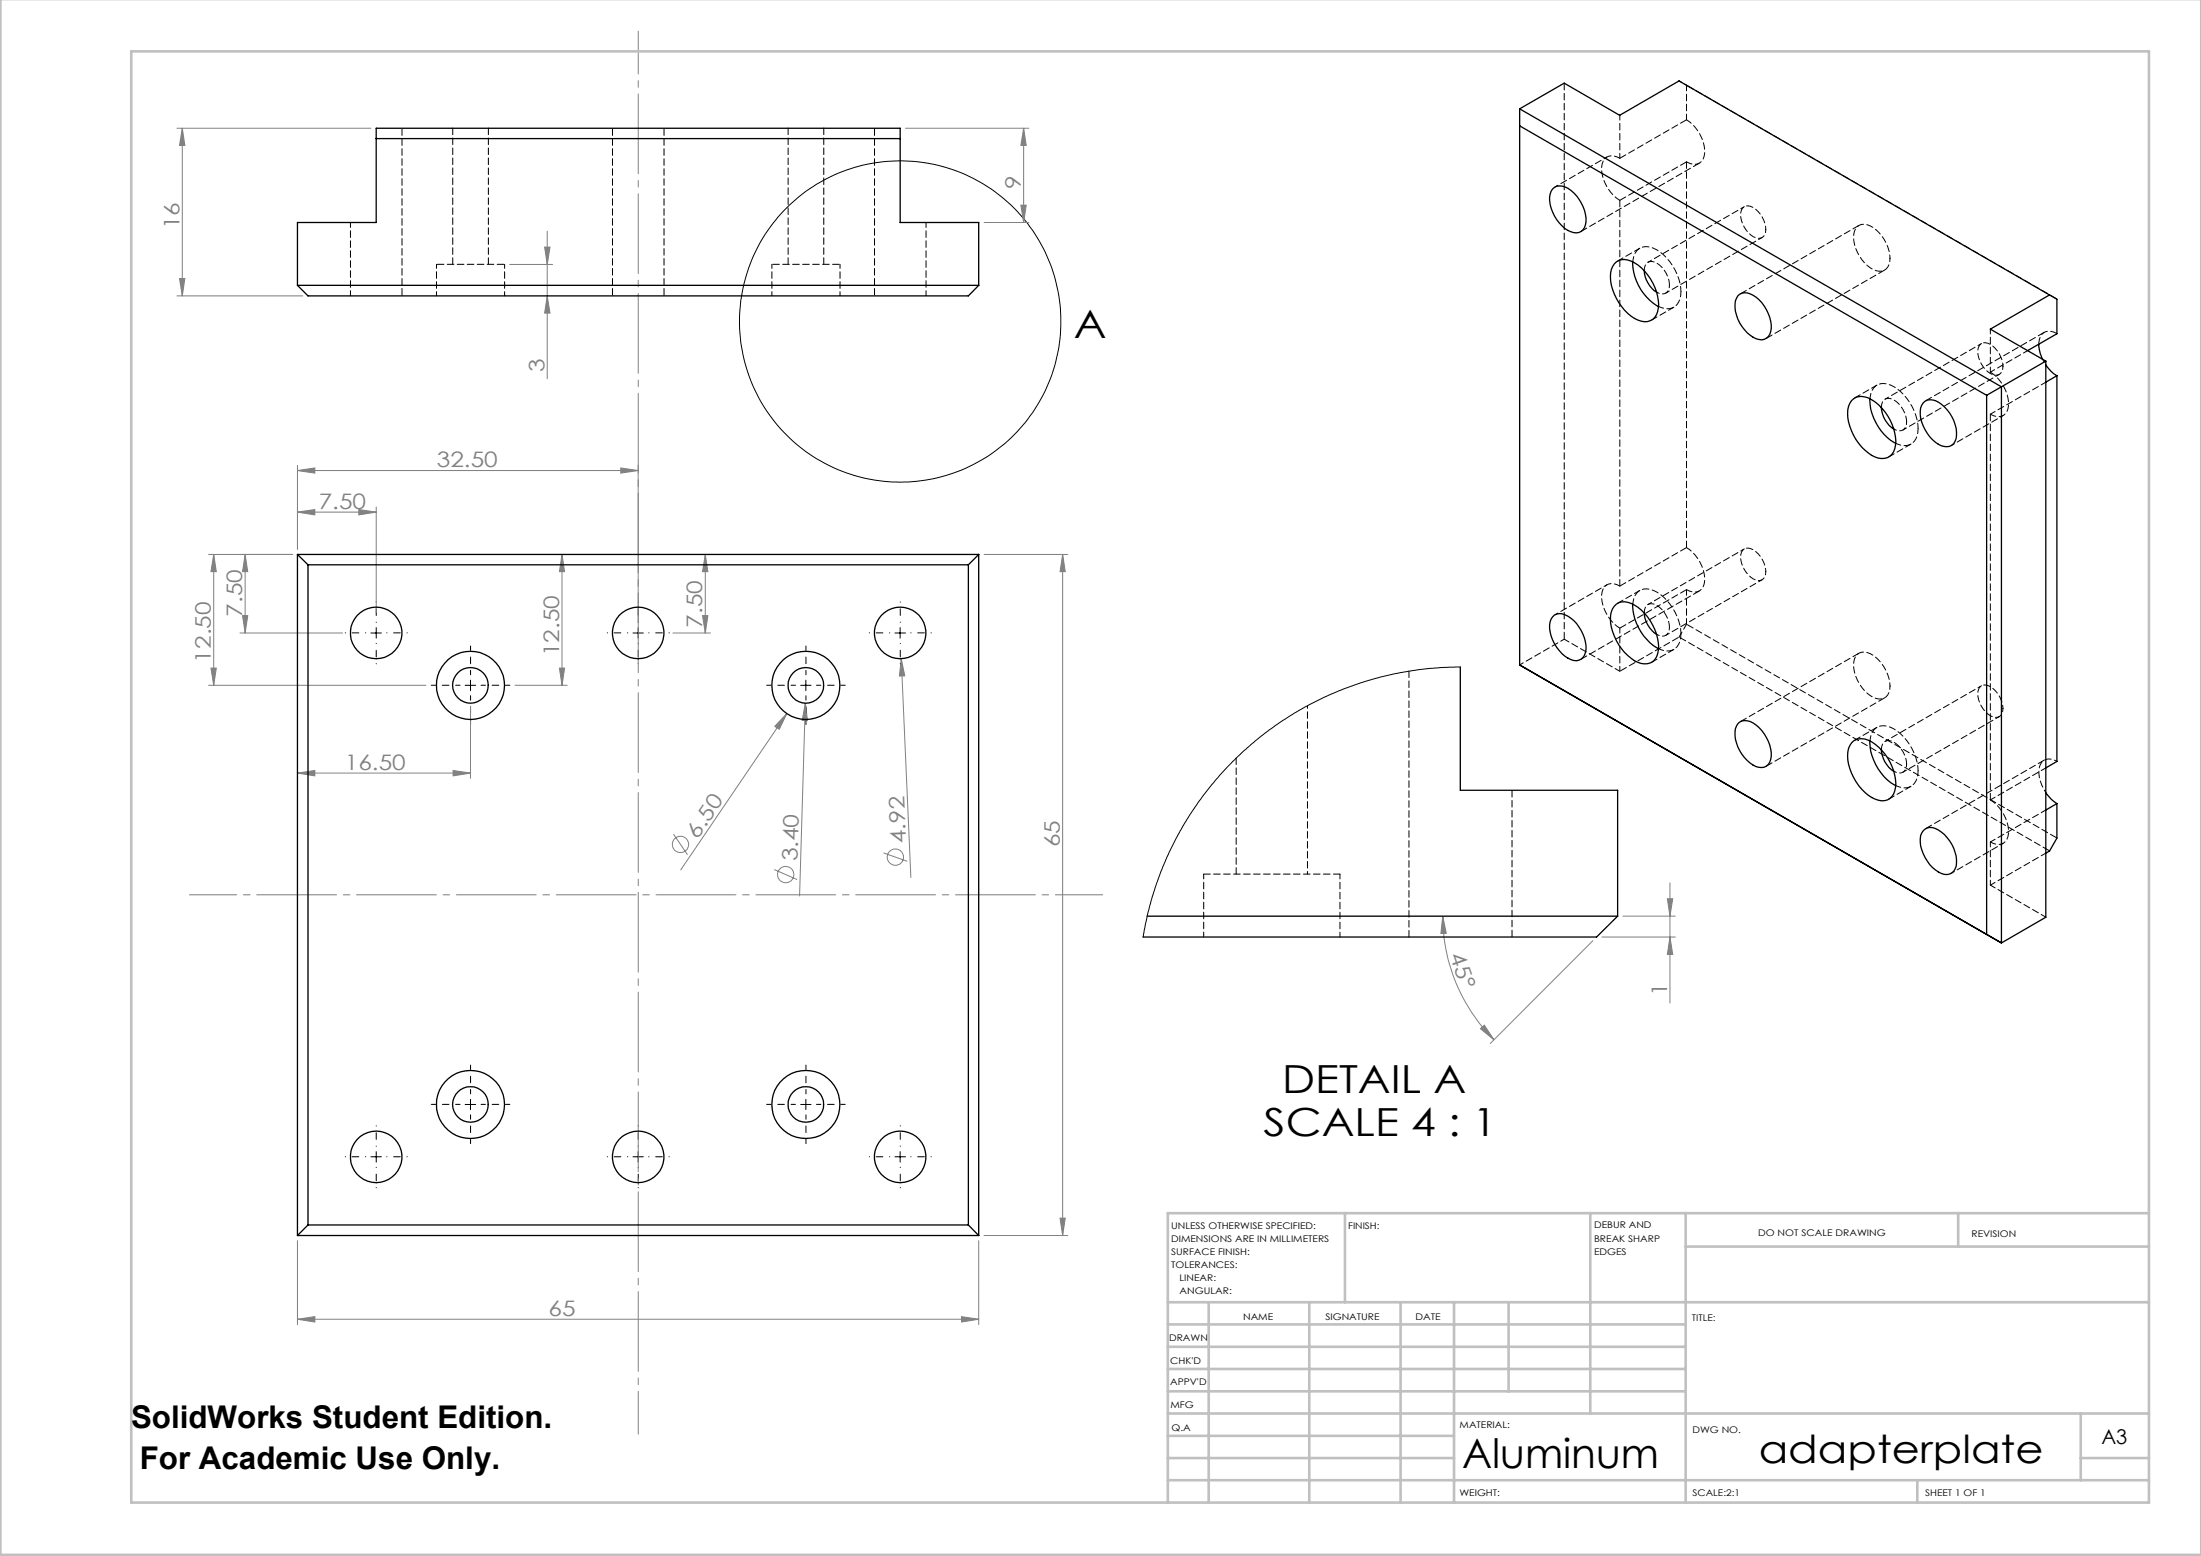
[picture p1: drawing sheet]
<svg xmlns="http://www.w3.org/2000/svg" width="420mm" height="297mm" viewBox="0 0 420 297" stroke-linecap="round" stroke-linejoin="round" font-family="sans-serif">
<g fill="none" stroke="#808080" stroke-width=".19">
<path d="M33.8 24.5h37M34.8 24.5l.5 3.3h-1zM34.8 24.5v32M172.8 24.5h23.5M194.8 39.2h1l-.5 3.3zM195.3 24.5v18M195.3 24.5l.5 3.3h-1zM33.8 56.5h24M34.3 53.2h1l-.5 3.3zM97.3 50.5h8.1M103.9 47.2h1.1l-.6 3.3zM104.4 44.1v28.2"/>
<path d="M104.4 56.5l.6 3.3h-1.1zM187.8 42.5h8.5M56.8 97.8l3.3-.5v1zM56.8 89.8l3.3-.5v1zM56.8 88.8v16M56.8 97.8h15M56.8 89.8h65M68.5 97.3l3.3 .5-3.3 .5zM71.8 96.8v20.1M118.5 89.3l3.3 .5-3.3 .5zM121.8 88.8v29.9M39.8 105.8h16"/>
<path d="M40.8 105.8v25M40.8 105.8l.5 3.3h-1zM46.3 117.5h1l-.5 3.3zM46.8 105.8v15M46.8 105.8l.5 3.3h-1zM107.2 105.8v25M107.2 105.8l.5 3.3h-.9zM134.1 117.5h1l-.5 3.3zM134.6 105.8v15M134.6 105.8l.5 3.3h-1zM187.8 105.8h16M202.8 105.8v130"/>
<path d="M202.8 105.8l.5 3.3h-1zM39.8 130.8h41.5M40.3 127.5h1l-.5 3.3zM45.8 120.8h19.6M89.8 134.9v13.7M98.3 130.8h9.9M106.8 127.5h.9l-.5 3.3zM128.4 120.8h7.2M150.1 136.2l-1.4 3-.9-.6zM150.1 136.2l-20.2 29.8M153.7 134.2l.4 3.3h-1zM153.7 134.2l-1.1 36.8"/>
<path d="M172 125.7l.6 3.3h-1zM172 125.7l1.8 41.8M56.8 147.6l3.3-.5v1zM56.8 147.6h33M86.5 147.1l3.3 .5-3.3 .5zM128.5 159.2l2.7 4M147.7 166l4.4 1.9M168.6 162.8l4.5 1.6M275.3 174.9l.7 3.2-1 .1zM275.3 174.9a33.4 33.4 0 0 0 9.8 23.6M304 179.6l-19.6 19.6M305.7 178.9h14"/>
<path d="M309.7 174.9h10M318.2 171.6h1l-.5 3.3zM318.7 168.5v22.9M318.7 178.9l.5 3.3h-1zM282.5 196.4l.7-.7 1.9 2.8zM56.8 236.8v16M186.8 236.8v16M187.8 235.8h16M202.3 232.5h1l-.5 3.3zM56.8 251.8l3.3-.5v1zM56.8 251.8h130M183.5 251.3l3.3 .5-3.3 .5z"/>
<circle cx="129.9" cy="161.2" r="1.56"/>
<circle cx="149.9" cy="166.9" r="1.57"/>
<circle cx="170.9" cy="163.6" r="1.56"/>
</g>
<g fill="none" stroke="#000" stroke-width=".19">
<path d="M71.8 119.8v2M121.8 119.8v2M171.8 119.8v2M70.8 120.8h2M88.8 130.8h2M89.8 129.8v2M120.8 120.8h2M152.8 130.8h2M153.8 129.8v2M170.8 120.8h2M71.8 219.8v2M88.8 210.8h2"/>
<path d="M89.8 209.8v2M121.8 219.8v2M152.8 210.8h2M153.8 209.8v2M171.8 219.8v2M70.8 220.8h2M120.8 220.8h2M170.8 220.8h2"/>
<circle cx="171.8" cy="61.4" r="30.6"/>
</g>
<g fill="none" stroke="#000" stroke-width=".19" stroke-dasharray="15.2 1.3 1.3 1.3" stroke-dashoffset="15.2">
<path d="M71.8 118.8v-3.9M121.8 118.8v-3.9M171.8 118.8v-3.9M69.8 120.8h-3.9M71.8 122.8v3.9M73.8 120.8h3.9M119.8 120.8h-3.9M121.8 122.8v3.9M123.8 120.8h3.9M169.8 120.8h-3.9M171.8 122.8v3.9M173.8 120.8h3.9"/>
<path d="M71.8 218.8v-3.9M121.8 218.8v-3.9M171.8 218.8v-3.9M69.8 220.8h-3.9M71.8 222.8v3.9M73.8 220.8h3.9M119.8 220.8h-3.9M121.8 222.8v3.9M123.8 220.8h3.9M169.8 220.8h-3.9M171.8 222.8v3.9M173.8 220.8h3.9"/>
</g>
<g fill="none" stroke="#000" stroke-width=".19" stroke-dasharray="15.2 1.3 1.3 1.3" stroke-dashoffset="14.4">
<path d="M87.8 130.8h-5.5M89.8 128.8v-5.5M89.8 132.8v5.5M91.8 130.8h5.5M151.8 130.8h-5.5M153.8 128.8v-5.5M153.8 132.8v5.5M155.8 130.8h5.5M87.8 210.8h-5.5M89.8 208.8v-5.5M89.8 212.8v5.5M91.8 210.8h5.5"/>
<path d="M151.8 210.8h-5.5M153.8 208.8v-5.5M153.8 212.8v5.5M155.8 210.8h5.5"/>
</g>
<path d="M36.1 170.8h174.3" fill="none" stroke="#808080" stroke-width=".19" stroke-dasharray="15.2 1.3 1.3 1.3" stroke-dashoffset="6.2"/>
<path d="M121.8 5.9v267.8" fill="none" stroke="#808080" stroke-width=".19" stroke-dasharray="15.2 1.3 1.3 1.3" stroke-dashoffset="7.1"/>
<g fill="none" stroke="#c0c0c0" stroke-width=".5">
<path d="M.1 -.1v296.9h419.9M25 9.8h385.1v277h-385.1zM256.6 231.6v17M303.5 231.6v38.2M321.7 231.6v55.2M321.7 237.9h88.4M373.7 231.6v6.3M410.1 231.6h-187.3v55.2M222.8 248.6h187.3M222.8 257.1h98.9M222.8 252.8h98.9M230.6 248.6v38.2"/>
<path d="M249.8 248.6v38.2M267.3 248.6v38.2M277.5 248.6v38.2M287.9 248.6v17M222.8 265.6h98.9M222.8 261.3h98.9M222.8 278.3h54.7M222.8 274.1h54.7M222.8 269.8h187.3M397.1 278.3h13M397.1 269.8v12.7M222.8 282.5h187.3"/>
<path d="M365.9 282.5v4.3"/>
</g>
<g fill="#808080">
<path d="M150.1 136.2l-1.4 3-.9-.6z"/>
<path d="M153.7 134.2l.4 3.3h-1z"/>
<path d="M172 125.7l.6 3.3h-1z"/>
<path d="M56.8 251.8l3.3-.5v1zM183.5 251.3l3.3 .5-3.3 .5z"/>
<path d="M68.5 97.3l3.3 .5-3.3 .5zM56.8 97.8l3.3-.5v1zM118.5 89.3l3.3 .5-3.3 .5zM56.8 89.8l3.3-.5v1zM86.5 147.1l3.3 .5-3.3 .5zM56.8 147.6l3.3-.5v1z"/>
<path d="M194.8 39.2h1l-.5 3.3zM195.3 24.5l.5 3.3h-1zM104.4 56.5l.6 3.3h-1.1zM103.9 47.2h1.1l-.6 3.3zM318.7 178.9l.5 3.3h-1zM318.2 171.6h1l-.5 3.3z"/>
<path d="M46.3 117.5h1l-.5 3.3zM46.8 105.8l.5 3.3h-1zM134.1 117.5h1l-.5 3.3zM134.6 105.8l.5 3.3h-1zM106.8 127.5h.9l-.5 3.3zM107.2 105.8l.5 3.3h-.9zM202.3 232.5h1l-.5 3.3zM202.8 105.8l.5 3.3h-1zM40.3 127.5h1l-.5 3.3zM40.8 105.8l.5 3.3h-1z"/>
<path d="M34.8 24.5l.5 3.3h-1zM34.3 53.2h1l-.5 3.3z"/>
<path d="M275.3 174.9l.7 3.2-1 .1zM282.5 196.4l.7-.7 1.9 2.8z"/>
</g>
<g fill="none" stroke="#000" stroke-width=".25">
<path d="M71.8 26.5h100M290 20.8v106.1M290 20.8l91.9 53M290 24l89.1 51.5M290 20.8l8.5-4.9 10.6 6.1 11.3-6.6 70.7 40.9M296.3 36.1a2.43 2.43 0 0 1 3.5 .2 7.3 7.3 0 0 1 2.7 6.6 1.88 1.88 0 0 1-2.7 1.3 7.2 7.2 0 0 1-4-7.2zM56.8 54.5v-12h15v-18h100v18h15v12M56.8 54.5h130M56.8 54.5l2 2h126l2-2M308.4 50a3 3 0 0 1 3.5 .2 9.8 9.8 0 0 1 4.5 8.6 2.58 2.58 0 0 1-3.8 2.3 9.8 9.8 0 0 1-5.3-9 3.3 3.3 0 0 1 1.1-2.1zM311.6 50a9.9 9.9 0 0 0 4.9 8.5M313.8 51.7a5.3 5.3 0 0 0 2.3 4.1"/>
<path d="M331.6 56.5a2.2 2.2 0 0 1 2.9-.1 7.3 7.3 0 0 1 3.4 6.9 2.02 2.02 0 0 1-3.4 1.1 7.3 7.3 0 0 1-3.3-7zM391.1 56.3l-11.3 6.5 10.6 6.1M391.1 56.3l1.4 .8v6.6l-5.6 3.2M353.3 76.5a2.82 2.82 0 0 1 3.9-.2 9.7 9.7 0 0 1 4.5 8.7 2.61 2.61 0 0 1-3.9 2.2 9.8 9.8 0 0 1-5.2-9l.1-.6zM356.8 76.1a9.9 9.9 0 0 0 4.9 8.5M359 77.8a5.4 5.4 0 0 0 2.4 4.1M367 76.9a2.19 2.19 0 0 1 2.9-.1 7.4 7.4 0 0 1 3.4 6.9 1.93 1.93 0 0 1-2.8 1.4 7.4 7.4 0 0 1-4-7.2zM379.1 75.5v102.9l2.8 1.6M381.9 73.8l-2.8 1.7M381.9 73.8v106.2M389 65.7l.3 1.8 .4 1.1M390.4 69.7a6.2 6.2 0 0 0 2.1 2"/>
<path d="M390.4 68.9l-8.5 4.9M390.4 68.9v106.2l-8.5 4.9M392.5 71.7l-2.1 1.3M392.5 71.7v73.6l-2.1 1.3M56.8 105.8v130M56.8 105.8l2 2M56.8 105.8h130M58.8 107.8v126M58.8 107.8h126M184.8 107.8v126M186.8 105.8l-2 2M186.8 105.8v130"/>
<path d="M296.3 117.8a2.14 2.14 0 0 1 2.9-.2 7.3 7.3 0 0 1 3.3 6.9 2.02 2.02 0 0 1-3.3 1.1 7.3 7.3 0 0 1-3.4-6.9zM308.4 115.3a3 3 0 0 1 3.5 .2 9.8 9.8 0 0 1 4.5 8.7 2.58 2.58 0 0 1-3.8 2.2 9.8 9.8 0 0 1-5.3-9 3.1 3.1 0 0 1 1.1-2.1zM311.6 115.3a9.9 9.9 0 0 0 4.9 8.5M313.8 117a5.3 5.3 0 0 0 2.3 4.1M278.7 127.3v23.5h30v24.1M290 126.9h.1M290 126.9l91.9 53.1M331.6 138.1a2.43 2.43 0 0 1 3.5 .3 7.3 7.3 0 0 1 2.8 6.6 2.02 2.02 0 0 1-3.4 1 7.4 7.4 0 0 1-3.3-6.9zM353.7 141.4a3.4 3.4 0 0 1 4.1 .7 9.9 9.9 0 0 1 3.9 8.2 2.58 2.58 0 0 1-3.9 2.2 9.8 9.8 0 0 1-5.2-9 3.3 3.3 0 0 1 1.1-2.1zM356.8 141.4a9.9 9.9 0 0 0 4.9 8.6M359 143.1a5.4 5.4 0 0 0 2.4 4.1M367 158.6a2.09 2.09 0 0 1 2.9-.2 7.3 7.3 0 0 1 3.4 7 2.05 2.05 0 0 1-3.4 1 7.4 7.4 0 0 1-3.4-6.9z"/>
<path d="M390.4 151.3a7.3 7.3 0 0 0 2.1 2.1M392.5 153.4v6.6l-1.4 2.5-.7 .3M392.5 153.4l-2.1 1.2M218.9 174.9h89.8M308.7 174.9l-4 4h-86.6M56.8 235.8h130M58.8 233.8l-2 2M58.8 233.8h126M184.8 233.8l2 2"/>
<circle cx="71.8" cy="120.8" r="4.9"/>
<circle cx="89.8" cy="130.8" r="3.4"/>
<circle cx="89.8" cy="130.8" r="6.5"/>
<circle cx="121.8" cy="120.8" r="4.9"/>
<circle cx="153.8" cy="130.8" r="3.4"/>
<circle cx="153.8" cy="130.8" r="6.5"/>
<circle cx="171.8" cy="120.8" r="4.9"/>
<circle cx="89.8" cy="210.8" r="3.4"/>
<circle cx="89.8" cy="210.8" r="6.5"/>
<circle cx="153.8" cy="210.8" r="3.4"/>
<circle cx="153.8" cy="210.8" r="6.5"/>
<circle cx="71.8" cy="220.8" r="4.9"/>
<circle cx="121.8" cy="220.8" r="4.9"/>
<circle cx="171.8" cy="220.8" r="4.9"/>
</g>
<path d="M298.5 15.9v106.1M116.9 24.5v32M166.9 24.5v32M76.7 56.5v-32M96.3 50.5h-13M126.7 56.5v-32M160.3 50.5h-13" fill="none" stroke="#000" stroke-width=".19" stroke-dasharray="1.3 .6" stroke-dashoffset="-.1"/>
<g fill="none" stroke="#000" stroke-width=".19" stroke-dasharray="1.3 .6" stroke-dashoffset=".3">
<path d="M309.1 22v8.2M66.9 42.5v14M176.7 56.5v-14M316.5 58.5a2.65 2.65 0 0 0 4.2-2.1l.1-.7M320.8 55.7a9.9 9.9 0 0 0-5.3-8.3 2.65 2.65 0 0 0-3.9 2.6M379.8 62.8v8.2M386.9 66.9l-7.1 4.1M361.8 84.6a2.65 2.65 0 0 0 4.2-2.1v-.7M366 81.8a9.9 9.9 0 0 0-5.2-8.3 2.65 2.65 0 0 0-4 2.6M309.1 119.9v8.2M316.5 123.8a2.65 2.65 0 0 0 4.2-2.1l.1-.7M320.8 121a9.9 9.9 0 0 0-5.3-8.3 2.65 2.65 0 0 0-3.9 2.6"/>
<path d="M361.8 149.9a2.65 2.65 0 0 0 4.2-2.1v-.7M366 147.1a9.9 9.9 0 0 0-5.2-8.3 2.65 2.65 0 0 0-4 2.6M229.7 166.8v12M255.7 178.8v-12M379.8 160.7v8.2"/>
</g>
<g fill="none" stroke="#000" stroke-width=".19" stroke-dasharray="1.3 .6" stroke-dashoffset=".5">
<path d="M332.9 39.4l-18.4 10.7M83.3 50.5v6M96.3 56.5v-6M147.3 50.5v6M160.3 56.5v-6M317.9 55.9l18.4-10.6M378.1 65.6l-18.4 10.6M363.1 82.1l18.4-10.6M332.9 104.8l-18.4 10.6M298.5 122l-8.5 4.9M317.9 121.3l18.4-10.6M378.1 130.9l-18.4 10.6"/>
<path d="M363.1 147.4l18.4-10.6"/>
</g>
<g fill="none" stroke="#000" stroke-width=".19" stroke-dasharray="1.3 .6">
<path d="M86.4 24.5v26M150.4 24.5v26M309.1 30.2l12.7-7.3M309.1 38.2v73.7M321.8 30.9l-12.7 7.3M93.2 50.5v-26M157.2 50.5v-26M301.7 44.2l22.6-13.1M354.7 43l-22.6 13.1M337 64.6l22.6-13.1M379.8 79.1v73.6M390.1 63.4l-22.7 13.1"/>
<path d="M392.5 63.7a2.12 2.12 0 0 0-2.4-.3 2.12 2.12 0 0 0-1 2.3M309.1 111.9l12.7-7.4M321.8 104.5v-73.6M321.8 112.5l-12.7 7.4M268.9 128.1v50.7M301.7 125.9l22.6-13.1M354.7 124.7l-22.6 13M235.9 144.7v22.1M337 146.3l22.6-13.1M390.1 145.1l-22.7 13.1M255.7 166.8h-26M288.5 178.8v-28"/>
</g>
<path d="M306.6 30l-9.9 5.7M337 43.8a4.8 4.8 0 0 0-3.4-4.5 1.43 1.43 0 0 0-1.5 1.7 4.8 4.8 0 0 0 3.4 4.5 1.43 1.43 0 0 0 1.5-1.7M360.7 49.3a7.4 7.4 0 0 0-4.4-6.4 2.04 2.04 0 0 0-2.6 2.4 7.3 7.3 0 0 0 4.3 6.4 2.04 2.04 0 0 0 2.7-2.4M382.2 69.9a4.8 4.8 0 0 0-3.3-4.5 1.43 1.43 0 0 0-1.5 1.7 4.8 4.8 0 0 0 3.3 4.5 1.43 1.43 0 0 0 1.5-1.7M389.8 68.6l.6 1.1M372.4 85l9.9-5.7M306.6 111.6l-9.9 5.7M337 109.1a4.8 4.8 0 0 0-3.4-4.5 1.43 1.43 0 0 0-1.5 1.7 4.8 4.8 0 0 0 3.4 4.5 1.43 1.43 0 0 0 1.5-1.7M360.7 131a7.4 7.4 0 0 0-4.4-6.4 2.04 2.04 0 0 0-2.6 2.3 7.3 7.3 0 0 0 4.3 6.4 2.04 2.04 0 0 0 2.7-2.3M382.2 135.2a4.8 4.8 0 0 0-3.3-4.5 1.43 1.43 0 0 0-1.5 1.8 4.8 4.8 0 0 0 3.3 4.4 1.43 1.43 0 0 0 1.5-1.7M372.4 166.7l9.9-5.7" fill="none" stroke="#000" stroke-width=".19" stroke-dasharray="1.3 .6" stroke-dashoffset=".6"/>
<g fill="none" stroke="#000" stroke-width=".19" stroke-dasharray="1.3 .6" stroke-dashoffset=".2">
<path d="M309.1 38.2a7.4 7.4 0 0 1-3.4-6.9 2.04 2.04 0 0 1 3.4-1.1M321.8 30.9a2.08 2.08 0 0 0 2.3 .3 2.08 2.08 0 0 0 1.2-2 7.6 7.6 0 0 0-3.5-6.3M321.8 22.9v-6.6M379.8 79.1l10.6-6.2M379.8 71a7.4 7.4 0 0 1 3.4 7 2.04 2.04 0 0 1-3.4 1.1M309.1 119.9a7.4 7.4 0 0 1-3.4-7 2.04 2.04 0 0 1 3.4-1M321.8 112.5a2.08 2.08 0 0 0 2.3 .4 2.08 2.08 0 0 0 1.2-2 7.6 7.6 0 0 0-3.5-6.4M321.8 119.1v-6.6M298.5 122l10.6 6.1M320.4 121.6l1.4-2.5M379.8 152.7a7.4 7.4 0 0 1 3.4 6.9 2.04 2.04 0 0 1-3.4 1.1M390.4 146.6l-10.6 6.1"/>
<path d="M379.8 160.7l10.6-6.1M379.8 168.9l10.6 6.2M390.4 162.8l-10.6 6.1"/>
</g>
<path d="M392.5 57.1l-70.7-40.8M321.8 119.1l70.7 40.9M309.1 128.1l11.3-6.5M391.1 162.4l-70.7-40.8" fill="none" stroke="#000" stroke-width=".19" stroke-dasharray="1.3 .6" stroke-dashoffset="-.2"/>
<path d="M312.9 47.4l-4.2 2.4M318.6 54.4a4.8 4.8 0 0 0-3.4-4.5 1.43 1.43 0 0 0-1.4 1.8M315.2 61.1l4.2-2.5M358.2 73.5l-4.3 2.5M360.4 87.2l4.3-2.4M363.8 80.5a4.8 4.8 0 0 0-3.3-4.5 1.43 1.43 0 0 0-1.5 1.8M312.9 112.7l-4.2 2.4M318.6 119.7a4.8 4.8 0 0 0-3.4-4.5 1.43 1.43 0 0 0-1.4 1.8M315.2 126.4l4.2-2.4M358.2 138.8l-4.3 2.5M360.4 152.5l4.3-2.4M363.8 145.8a4.8 4.8 0 0 0-3.3-4.4 1.43 1.43 0 0 0-1.5 1.7" fill="none" stroke="#000" stroke-width=".19" stroke-dasharray="1.3 .6" stroke-dashoffset=".1"/>
<path d="M316.1 55.8a1.48 1.48 0 0 0 1.7 .1 1.48 1.48 0 0 0 .8-1.5M361.4 81.9a1.48 1.48 0 0 0 1.7 .2 1.48 1.48 0 0 0 .7-1.6M316.1 121.1a1.48 1.48 0 0 0 1.7 .2 1.48 1.48 0 0 0 .8-1.6M361.4 147.2a1.48 1.48 0 0 0 1.7 .2 1.48 1.48 0 0 0 .7-1.6M392.5 145.3a2.08 2.08 0 0 0-2.3-.3 2.08 2.08 0 0 0-1.1 2 7.1 7.1 0 0 0 1.3 4.3" fill="none" stroke="#000" stroke-width=".19" stroke-dasharray="1.3 .6" stroke-dashoffset=".7"/>
<path d="M321.8 16.3l-1.4-.9M249.5 166.8v-32.1" fill="none" stroke="#000" stroke-width=".19" stroke-dasharray="1.3 .6" stroke-dashoffset=".8"/>
<path d="M278.7 127.3l-5.6 .3-5.8 .8-5.5 1.3-5 1.7-4.1 1.7-5.7 3-3.7 2.4-4.4 3.5-3.7 3.4-4 4.4-2.6 3.5-3.4 5.3-2.5 5-2.2 5.6-1.5 5.1-.9 4.6" fill="none" stroke="#000" stroke-width=".19"/>
<text font-size="7.8" x="279" y="280.1">Aluminum</text>
<g font-size="7.4">
<text x="204.9" y="64.6">A</text>
<text x="244.7" y="208.5">DETAIL A</text>
<text x="241.1" y="216.7">SCALE 4 : 1</text>
<text x="335.6" y="279.3">adapterplate</text>
</g>
<g font-size="6">
<text x="25" y="272.6">SolidWorks Student Edition.</text>
<text x="26.7" y="280.3">For Academic Use Only.</text>
</g>
<g font-size="4.1" fill="#808080">
<text x="194.8" y="36" transform="rotate(-90 194.8 36)">9</text>
<text x="34.2" y="43.8" transform="rotate(-90 34.2 43.8)">16</text>
<text x="103.9" y="71" transform="rotate(-90 103.9 71)">3</text>
<text x="83.4" y="89.2">32.50</text>
<text x="60.8" y="97.2">7.50</text>
<text x="46.2" y="117.7" transform="rotate(-90 46.2 117.7)">7.50</text>
<text x="134" y="119.8" transform="rotate(-90 134 119.8)">7.50</text>
<text x="106.7" y="125.3" transform="rotate(-90 106.7 125.3)">12.50</text>
<text x="40.2" y="126.5" transform="rotate(-90 40.2 126.5)">12.50</text>
<text x="65.8" y="147">16.50</text>
<text x="133.1" y="160.2" transform="rotate(-56 133.1 160.2)">6.50</text>
<text x="172.9" y="160.9" transform="rotate(-92 172.9 160.9)">4.92</text>
<text x="202.2" y="161.7" transform="rotate(-90 202.2 161.7)">65</text>
<text x="152.2" y="164.4" transform="rotate(-88 152.2 164.4)">3.40</text>
<text x="276.6" y="182.4" transform="rotate(71 276.6 182.4)">45°</text>
<text x="318.1" y="190.1" transform="rotate(-90 318.1 190.1)">1</text>
<text x="104.7" y="251.2">65</text>
</g>
<text font-size="3.9" x="401" y="275.7">A3</text>
<g font-size="1.7">
<text x="223.5" y="234.6">UNLESS OTHERWISE SPECIFIED:</text>
<text x="223.5" y="237.1">DIMENSIONS ARE IN MILLIMETERS</text>
<text x="223.5" y="239.6">SURFACE FINISH:</text>
<text x="257.3" y="234.6">FINISH:</text>
<text x="304.2" y="234.5">DEBUR AND</text>
<text x="304.2" y="237">BREAK SHARP</text>
<text x="304.2" y="239.5">EDGES</text>
<text x="335.5" y="235.9">DO NOT SCALE DRAWING</text>
<text x="376.2" y="236.1">REVISION</text>
<text x="223.5" y="242.1">TOLERANCES:</text>
<text x="225.1" y="244.6">LINEAR:</text>
<text x="225.1" y="247">ANGULAR:</text>
<text x="237.2" y="252">NAME</text>
<text x="252.9" y="251.9">SIGNATURE</text>
<text x="270.1" y="251.9">DATE</text>
<text x="223.1" y="256">DRAWN</text>
<text x="322.8" y="252.2">TITLE:</text>
<text x="223.3" y="260.3">CHK'D</text>
<text x="223.3" y="264.4">APPV'D</text>
<text x="223.3" y="268.7">MFG</text>
<text x="223.6" y="273.1">Q.A</text>
<text x="278.5" y="272.5">MATERIAL:</text>
<text x="323" y="273.6">DWG NO.</text>
<text x="278.5" y="285.5">WEIGHT:</text>
<text x="323" y="285.6">SCALE:2:1</text>
<text x="367.4" y="285.6">SHEET 1 OF 1</text>
</g>
</svg>
